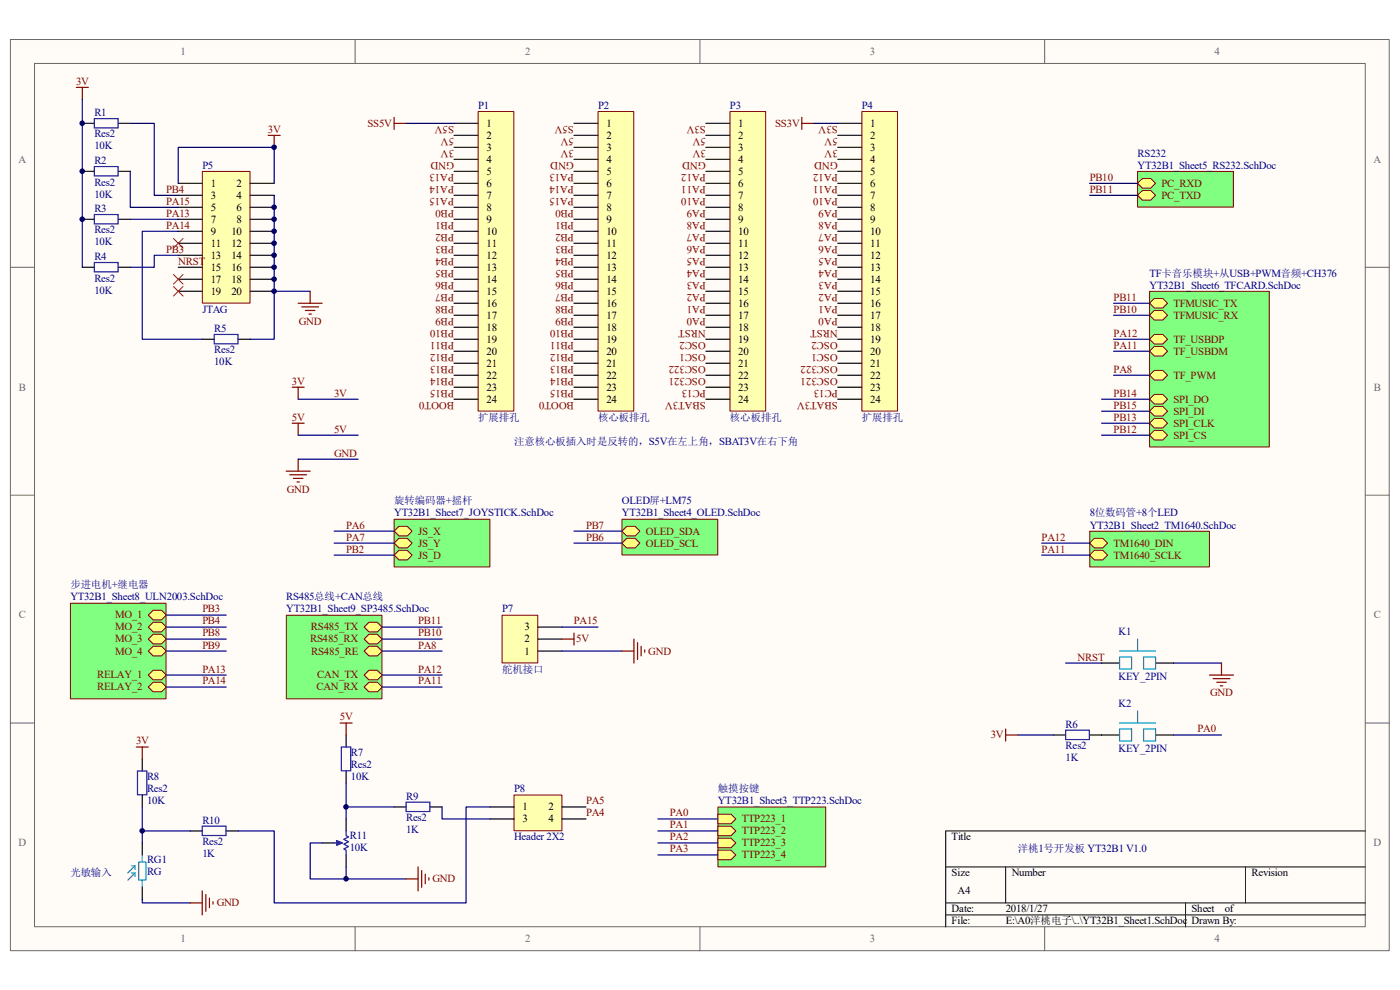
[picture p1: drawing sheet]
<svg xmlns="http://www.w3.org/2000/svg" width="297mm" height="210mm" viewBox="0 0 297 210" stroke-linecap="round" stroke-linejoin="round" font-family="sans-serif">
<path d="M2.2 8.4h292.5v193.3h-292.5z" fill="#fffcf8"/>
<path d="M2.2 8.4h292.5v193.3h-292.5z" fill="none" stroke="#696969" stroke-width=".21"/>
<path d="M7.4 13.5h282.2v183.1h-282.2z" fill="#fffcf8"/>
<g fill="none" stroke="#696969" stroke-width=".21">
<path d="M7.3 13.5h282.3v183.1h-282.3zM75.3 8.4v5.1M148.5 8.4v5.1M221.6 8.4v5.1M2.2 56.7h5.1M289.7 56.7h5.1M2.2 105h5.1M289.7 105h5.1M2.2 153.4h5.1M289.7 153.4h5.1M75.3 196.6v5.1M148.5 196.6v5.1"/>
<path d="M221.6 196.6v5.1"/>
</g>
<path d="M289.7 176.3h-89.1v20.3M200.6 183.9h89.1M200.6 191.5h89.1M200.6 194.1h89.1M213.4 183.9v7.6M251.5 191.5v5.1M264.2 183.9v7.6" fill="none" stroke="#000" stroke-width=".21"/>
<path d="M126.9 23.7h7.6v63.5h-7.6z" fill="#ffffb0"/>
<path d="M126.9 23.7h7.6v63.5h-7.6z" fill="none" stroke="#800000" stroke-width=".21"/>
<g fill="none" stroke="#000" stroke-width=".25">
<path d="M121.8 26.2h5.1M121.8 28.7h5.1M121.8 31.3h5.1M121.8 33.8h5.1M121.8 36.4h5.1M121.8 38.9h5.1M121.8 41.4h5.1M121.8 44h5.1M121.8 46.5h5.1M121.8 49.1h5.1M121.8 51.6h5.1M121.8 54.2h5.1"/>
<path d="M121.8 56.7h5.1M121.8 59.2h5.1M121.8 61.8h5.1M121.8 64.3h5.1M121.8 66.9h5.1M121.8 69.4h5.1M121.8 72h5.1M121.8 74.5h5.1M121.8 77.1h5.1M121.8 79.6h5.1M121.8 82.1h5.1M121.8 84.7h5.1"/>
</g>
<path d="M154.9 23.7h7.5v63.5h-7.5z" fill="#ffffb0"/>
<path d="M154.9 23.7h7.5v63.5h-7.5z" fill="none" stroke="#800000" stroke-width=".21"/>
<g fill="none" stroke="#000" stroke-width=".25">
<path d="M149.8 26.2h5M149.8 28.7h5M149.8 31.3h5M149.8 33.8h5M149.8 36.4h5M149.8 38.9h5M149.8 41.4h5M149.8 44h5M149.8 46.5h5M149.8 49.1h5M149.8 51.6h5M149.8 54.2h5"/>
<path d="M149.8 56.7h5M149.8 59.2h5M149.8 61.8h5M149.8 64.3h5M149.8 66.9h5M149.8 69.4h5M149.8 72h5M149.8 74.5h5M149.8 77.1h5M149.8 79.6h5M149.8 82.1h5M149.8 84.7h5"/>
</g>
<path d="M101.5 23.7h7.5v63.5h-7.5z" fill="#ffffb0"/>
<path d="M101.4 23.7h7.6v63.5h-7.6z" fill="none" stroke="#800000" stroke-width=".21"/>
<g fill="none" stroke="#000" stroke-width=".25">
<path d="M96.3 26.2h5.1M96.3 28.7h5.1M96.3 31.3h5.1M96.3 33.8h5.1M96.3 36.4h5.1M96.3 38.9h5.1M96.3 41.4h5.1M96.3 44h5.1M96.3 46.5h5.1M96.3 49.1h5.1M96.3 51.6h5.1M96.3 54.2h5.1"/>
<path d="M96.3 56.7h5.1M96.3 59.2h5.1M96.3 61.8h5.1M96.3 64.3h5.1M96.3 66.9h5.1M96.3 69.4h5.1M96.3 72h5.1M96.3 74.5h5.1M96.3 77.1h5.1M96.3 79.6h5.1M96.3 82.1h5.1M96.3 84.7h5.1"/>
</g>
<path d="M182.9 23.7h7.5v63.5h-7.5z" fill="#ffffb0"/>
<path d="M182.8 23.7h7.6v63.5h-7.6z" fill="none" stroke="#800000" stroke-width=".21"/>
<g fill="none" stroke="#000" stroke-width=".25">
<path d="M177.7 26.2h5.1M177.7 28.7h5.1M177.7 31.3h5.1M177.7 33.8h5.1M177.7 36.4h5.1M177.7 38.9h5.1M177.7 41.4h5.1M177.7 44h5.1M177.7 46.5h5.1M177.7 49.1h5.1M177.7 51.6h5.1M177.7 54.2h5.1"/>
<path d="M177.7 56.7h5.1M177.7 59.2h5.1M177.7 61.8h5.1M177.7 64.3h5.1M177.7 66.9h5.1M177.7 69.4h5.1M177.7 72h5.1M177.7 74.5h5.1M177.7 77.1h5.1M177.7 79.6h5.1M177.7 82.1h5.1M177.7 84.7h5.1"/>
</g>
<path d="M231.2 112.7h25.4v7.6h-25.4z" fill="#80ff80"/>
<path d="M231.2 112.7h25.4v7.6h-25.4z" fill="none" stroke="#800000" stroke-width=".21"/>
<g fill="#ffff80" stroke="#800000" stroke-width=".21">
<path d="M231.2 115.2l1-1h1.8l1 1-1 1h-1.8z" fill-rule="evenodd"/>
<path d="M232.2 116.7h1.8l1 1.1-1 1h-1.8l-1-1z" fill-rule="evenodd"/>
</g>
<path d="M132 110.2h20.3v7.5h-20.3z" fill="#80ff80"/>
<path d="M132 110.2h20.3v7.5h-20.3z" fill="none" stroke="#800000" stroke-width=".21"/>
<g fill="#ffff80" stroke="#800000" stroke-width=".21">
<path d="M133 111.7h1.7l1.1 1-1.1 1h-1.7l-1.1-1z" fill-rule="evenodd"/>
<path d="M131.9 115.2l1.1-1h1.7l1.1 1-1.1 1h-1.7z" fill-rule="evenodd"/>
</g>
<path d="M152.4 171.2h22.8v12.7h-22.8z" fill="#80ff80"/>
<path d="M152.3 171.2h22.9v12.7h-22.9z" fill="none" stroke="#800000" stroke-width=".21"/>
<g fill="#ffff80" stroke="#800000" stroke-width=".21">
<path d="M152.3 172.7h2.8l1 1-1 1.1h-2.8z" fill-rule="evenodd"/>
<path d="M152.3 175.3h2.8l1 1-1 1h-2.8z" fill-rule="evenodd"/>
<path d="M152.3 177.8h2.8l1 1-1 1h-2.8z" fill-rule="evenodd"/>
<path d="M152.3 180.3h2.8l1 1.1-1 1h-2.8z" fill-rule="evenodd"/>
</g>
<path d="M121.8 115.2h10.1M121.8 112.7h10.1M221 115.2h10.2M221 117.8h10.2M139.6 173.7h12.7M139.6 178.8h12.7M139.6 176.3h12.7M139.6 181.4h12.7" fill="none" stroke="#000080" stroke-width=".25"/>
<path d="M241.4 36.4h20.3v7.5h-20.3z" fill="#80ff80"/>
<path d="M241.3 36.4h20.4v7.5h-20.4z" fill="none" stroke="#800000" stroke-width=".21"/>
<g fill="#ffff80" stroke="#800000" stroke-width=".21">
<path d="M242.4 37.9h1.7l1.1 1-1.1 1h-1.7l-1.1-1z" fill-rule="evenodd"/>
<path d="M242.4 40.4h1.7l1.1 1-1.1 1.1h-1.7l-1.1-1.1z" fill-rule="evenodd"/>
</g>
<path d="M231.2 38.9h10.1M231.2 41.4h10.1M215.9 155.9h7.6M226.1 140.7h7.6M249 140.7h10.1M249 155.9h10.1" fill="none" stroke="#000080" stroke-width=".25"/>
<path d="M223.5 155.9h2.6M231.2 155.9h2.5" fill="none" stroke="#000" stroke-width=".25"/>
<path d="M226.1 154.9h5v2h-5z" fill="none" stroke="#00f" stroke-width=".25"/>
<path d="M43 36.4h10v27.9h-10z" fill="#ffffb0"/>
<path d="M42.9 36.4h10.1v27.9h-10.1z" fill="none" stroke="#800000" stroke-width=".21"/>
<g fill="none" stroke="#000" stroke-width=".25">
<path d="M17.5 26.2h2.5M17.5 36.4h2.5M25.1 26.2h2.5M25.1 36.4h2.5M37.8 38.9h5.1M53.1 38.9h5.1M17.5 46.5h2.5M17.5 56.7h2.5M25.1 46.5h2.5M25.1 56.7h2.5M37.8 41.4h5.1M37.8 44h5.1"/>
<path d="M37.8 46.5h5.1M37.8 49.1h5.1M37.8 51.6h5.1M37.8 54.2h5.1M37.8 56.7h5.1M37.8 59.2h5.1M53.1 41.4h5.1M53.1 44h5.1M53.1 46.5h5.1M53.1 49.1h5.1M53.1 51.6h5.1M53.1 54.2h5.1"/>
<path d="M53.1 56.7h5.1M53.1 59.2h5.1M37.8 61.8h5.1M42.9 72h2.6M50.5 72h2.6M53.1 61.8h5.1"/>
</g>
<path d="M27.6 26.2h5.1v15.2h5.1M27.6 36.4v7.6h10.2M37.8 38.9v-7.6h20.4v7.6M27.6 46.5h10.2M37.8 49.1h-7.6v22.9h12.7M37.8 54.2h-5.1v2.5h-5.1M58.2 41.4v20.4h7.6M58.2 61.8v10.2h-5.1" fill="none" stroke="#000080" stroke-width=".25"/>
<path d="M36.8 50.6l2 2M36.8 58.2l2 2.1M38.8 50.6l-2 2M38.8 58.2l-2 2.1M36.8 60.8l2 2M38.8 60.8l-2 2" fill="none" stroke="#f00" stroke-width=".21"/>
<path d="M20 25.2h5v1.9h-5zM20 35.3h5v2h-5zM20 45.5h5v2h-5zM20 55.7h5v2h-5zM45.5 71h5v1.9h-5z" fill="none" stroke="#00f" stroke-width=".25"/>
<path d="M243.9 61.8h25.4v33h-25.4z" fill="#80ff80"/>
<path d="M243.9 61.8h25.4v33h-25.4z" fill="none" stroke="#800000" stroke-width=".21"/>
<g fill="#ffff80" stroke="#800000" stroke-width=".21">
<path d="M243.9 64.3l1-1h1.8l1 1-1 1.1h-1.8z" fill-rule="evenodd"/>
<path d="M244.9 65.9h1.8l1 1-1 1h-1.8l-1-1z" fill-rule="evenodd"/>
<path d="M244.9 71h1.8l1 1-1 1h-1.8l-1-1z" fill-rule="evenodd"/>
<path d="M243.9 74.5l1-1h1.8l1 1-1 1h-1.8z" fill-rule="evenodd"/>
<path d="M244.9 78.6h1.8l1 1-1 1h-1.8l-1-1z" fill-rule="evenodd"/>
<path d="M244.9 83.7h1.8l1 1-1 1h-1.8l-1-1z" fill-rule="evenodd"/>
<path d="M244.9 88.8h1.8l1 1-1 1h-1.8l-1-1z" fill-rule="evenodd"/>
<path d="M243.9 92.3l1-1h1.8l1 1-1 1h-1.8z" fill-rule="evenodd"/>
<path d="M243.9 87.2l1-1h1.8l1 1-1 1.1h-1.8z" fill-rule="evenodd"/>
</g>
<path d="M236.2 64.3h7.7M236.2 66.9h7.7M236.2 72h7.7M236.2 74.5h7.7M236.2 79.6h7.7M233.7 84.7h10.2M233.7 87.2h10.2M233.7 89.8h10.2" fill="none" stroke="#000080" stroke-width=".25"/>
<path d="M83.7 110.2h20.2v10.1h-20.2z" fill="#80ff80"/>
<path d="M83.6 110.2h20.3v10.1h-20.3z" fill="none" stroke="#800000" stroke-width=".21"/>
<g fill="#ffff80" stroke="#800000" stroke-width=".21">
<path d="M83.6 112.7l1-1h1.8l1 1-1 1h-1.8z" fill-rule="evenodd"/>
<path d="M83.6 115.2l1-1h1.8l1 1-1 1h-1.8z" fill-rule="evenodd"/>
<path d="M84.6 116.7h1.8l1 1.1-1 1h-1.8l-1-1z" fill-rule="evenodd"/>
</g>
<path d="M70.9 115.2h12.7M70.9 117.8h12.7M70.9 112.7h12.7" fill="none" stroke="#000080" stroke-width=".25"/>
<path d="M15 128h20.2v20.3h-20.2z" fill="#80ff80"/>
<path d="M14.9 128h20.3v20.3h-20.3z" fill="none" stroke="#800000" stroke-width=".21"/>
<g fill="#ffff80" stroke="#800000" stroke-width=".21">
<path d="M32.5 129.5h1.8l1 1-1 1h-1.8l-1-1z" fill-rule="evenodd"/>
<path d="M31.5 133l1-1h1.8l1 1-1 1h-1.8z" fill-rule="evenodd"/>
<path d="M32.5 134.6h1.8l1 1-1 1h-1.8l-1-1z" fill-rule="evenodd"/>
<path d="M31.5 138.1l1-1h1.8l1 1-1 1h-1.8z" fill-rule="evenodd"/>
<path d="M31.5 143.2l1-1h1.8l1 1-1 1h-1.8z" fill-rule="evenodd"/>
<path d="M31.5 145.7l1-1h1.8l1 1-1 1.1h-1.8z" fill-rule="evenodd"/>
</g>
<path d="M35.3 130.5h12.7M35.3 135.6h12.7M35.3 138.1h12.7M35.3 133h12.7M35.3 143.2h12.7M35.3 145.7h12.7" fill="none" stroke="#000080" stroke-width=".25"/>
<path d="M60.8 130.6h20.2v17.7h-20.2z" fill="#80ff80"/>
<path d="M60.7 130.5h20.3v17.8h-20.3z" fill="none" stroke="#800000" stroke-width=".21"/>
<g fill="#ffff80" stroke="#800000" stroke-width=".21">
<path d="M77.2 133l1.1-1h1.7l1.1 1-1.1 1h-1.7z" fill-rule="evenodd"/>
<path d="M78.3 134.6h1.7l1.1 1-1.1 1h-1.7l-1.1-1z" fill-rule="evenodd"/>
<path d="M77.2 138.1l1.1-1h1.7l1.1 1-1.1 1h-1.7z" fill-rule="evenodd"/>
<path d="M77.2 143.2l1.1-1h1.7l1.1 1-1.1 1h-1.7z" fill-rule="evenodd"/>
<path d="M77.2 145.7l1.1-1h1.7l1.1 1-1.1 1.1h-1.7z" fill-rule="evenodd"/>
</g>
<path d="M81.1 135.6h12.7M81.1 138.1h12.7M81.1 133h12.7M81.1 143.2h12.7M81.1 145.7h12.7M30.2 171.2v7.6M30.2 176.3h10.2M68.3 178.8h-2.5v7.7h7.6M73.4 166.1v7.6M73.4 171.2h10.2M30.2 190.8v.7h10.2M73.4 183.9v2.6h12.8" fill="none" stroke="#000080" stroke-width=".25"/>
<path d="M27.9 183.7h.8l-1.6 1.5M27.9 185.2h.8v.7M28.7 185.2l-1.6 1.5M28.7 183.7v.7M30.2 186.7h.7v-3.8h-1.5v3.8h.8v1.5M30.2 181.4v1.5" fill="none" stroke="#009cca" stroke-width=".25"/>
<g fill="none" stroke="#000" stroke-width=".25">
<path d="M73.4 155.9v2.6M30.2 161v2.6M30.2 168.6v2.6M30.2 178.8v2.6M40.4 176.3h2.5M48 176.3h2.5M68.3 178.8h2.6M73.4 163.6v2.5M73.4 173.7v2.6M83.6 171.2h2.6M91.2 171.2h2.6M30.2 188.2v2.6"/>
<path d="M73.4 181.4v2.5"/>
</g>
<path d="M72.4 158.5h2v5h-2zM29.2 163.6h2v5h-2zM42.9 175.3h5v1.9h-5zM70.9 178.8h1.3M73.4 176.3v1l.5 .2-1 .6 1 .5-1 .5 1 .5-1 .5 .5 .2v1.1M86.2 170.2h5v2h-5z" fill="none" stroke="#00f" stroke-width=".25"/>
<path d="M71.4 178.3l1.3 .5-1.3 .5z" fill="#00f" stroke="#00f" stroke-width=".25"/>
<path d="M109.1 168.7h10.1v7.5h-10.1z" fill="#ffffb0"/>
<path d="M109.1 168.7h10.1v7.5h-10.1z" fill="none" stroke="#800000" stroke-width=".21"/>
<path d="M104 171.2h5M104 173.7h5M119.2 171.2h5.1M119.2 173.7h5.1" fill="none" stroke="#000" stroke-width=".25"/>
<path d="M233.7 92.3h10.2" fill="none" stroke="#000080" stroke-width=".25"/>
<path d="M106.6 130.6h7.5v10h-7.5z" fill="#ffffb0"/>
<path d="M106.5 130.5h7.6v10.1h-7.6z" fill="none" stroke="#800000" stroke-width=".21"/>
<path d="M114.1 138.1h5.1M114.1 135.6h5.1M114.1 133h5.1M233.7 140.7h3.8M233.7 155.9h3.8M245.2 140.7h3.8M245.2 155.9h3.8" fill="none" stroke="#000" stroke-width=".25"/>
<path d="M237.5 139.4h2.6v2.5h-2.6zM237.5 138.1h7.7M241.3 135.6v2.5M242.6 139.4h2.6v2.5h-2.6zM237.5 154.7h2.6v2.5h-2.6zM237.5 153.4h7.7M241.3 150.8v2.6M242.6 154.7h2.6v2.5h-2.6z" fill="none" stroke="#009cca" stroke-width=".25"/>
<g fill="none" stroke="#800000" stroke-width=".25">
<path d="M16.2 18.5h2.5M17.5 18.5v2.6M56.9 28.7h2.5M58.2 28.7v2.6M83.6 24.9v2.5M83.6 26.2h2.6M170.1 26.2h2.5M170.1 24.9v2.5M63.3 64.3h5M64 65.1h3.6M64.8 65.9h2M65.5 66.6h.6"/>
<path d="M65.8 61.8v2.5M60.7 100h5.1M62 82.1h2.5M62 89.8h2.5M63.3 82.1v2.6M63.3 89.8v2.5M63.3 97.4v2.6M61.5 100.7h3.5M62.2 101.5h2.1M63 102.2h.5M119.2 135.6h2.6M121.8 134.3v2.5"/>
<path d="M131.9 138.1h2.6M134.5 135.6v5.1M135.3 136.3v3.6M136 137.1v2M136.8 137.9v.5M28.9 158.5h2.6M30.2 158.5v2.5M72.2 153.4h2.5M73.4 153.4v2.5M213.4 154.7v2.5M213.4 155.9h2.5M256.6 143.2h5.1"/>
<path d="M257.4 144h3.5M258.1 144.7h2.1M258.9 145.5h.5M259.1 140.7v2.5M40.4 191.5h2.5M42.9 189v5.1M43.7 189.8v3.5M44.4 190.5v2.1M45.2 191.3v.5M86.2 186.5h2.5M88.7 183.9v5.1M89.5 184.7v3.5"/>
<path d="M90.2 185.4v2.1M91 186.2v.5"/>
</g>
<path d="M17.5 21.1v35.6M86.2 26.2h10.1M172.6 26.2h5.1M63.3 84.7h12.7M63.3 92.3h12.7M63.3 97.4h12.7M119.2 138.1h12.7M119.2 133h7.7M93.8 171.2v2.5h10.2M104 171.2h-5.1v20.3h-40.7v-15.2h-7.7" fill="none" stroke="#000080" stroke-width=".25"/>
<g fill="#000080" stroke="#000080" stroke-width=".21">
<circle cx="17.4" cy="46.5" r=".48"/>
<circle cx="17.4" cy="36.3" r=".48"/>
<circle cx="17.4" cy="26.1" r=".48"/>
<circle cx="30.2" cy="176.3" r=".48"/>
<circle cx="58.1" cy="61.8" r=".48"/>
<circle cx="58.1" cy="59.2" r=".48"/>
<circle cx="58.1" cy="56.7" r=".48"/>
<circle cx="58.1" cy="54.1" r=".48"/>
<circle cx="58.1" cy="51.6" r=".48"/>
<circle cx="58.1" cy="49" r=".48"/>
<circle cx="58.1" cy="46.5" r=".48"/>
<circle cx="58.1" cy="44" r=".48"/>
<circle cx="58.1" cy="31.2" r=".48"/>
<circle cx="73.4" cy="186.4" r=".48"/>
<circle cx="73.4" cy="171.2" r=".48"/>
</g>
<g font-size="2.3" fill="#696969">
<text x="38.3" y="11.6">1</text>
<text x="111.4" y="11.6">2</text>
<text x="184.5" y="11.6">3</text>
<text x="257.7" y="11.6">4</text>
<text x="3.9" y="34.5">A</text>
<text x="291.4" y="34.5">A</text>
<text x="4" y="82.8">B</text>
<text x="291.5" y="82.8">B</text>
<text x="4" y="131.2">C</text>
<text x="291.5" y="131.2">C</text>
<text x="3.9" y="179.5">D</text>
<text x="291.4" y="179.5">D</text>
<text x="38.3" y="199.9">1</text>
<text x="111.4" y="199.9">2</text>
<text x="184.5" y="199.9">3</text>
<text x="257.7" y="199.9">4</text>
</g>
<g font-size="2.3" fill="#800000">
<text x="16.1" y="18">3V</text>
<text x="56.9" y="28.2">3V</text>
<text x="78" y="26.9">SS5V</text>
<text x="96.4" y="26.7" transform="rotate(-180 96.4 26.7)">S5V</text>
<text x="96.4" y="29.3" transform="rotate(-180 96.4 29.3)">5V</text>
<text x="121.8" y="26.7" transform="rotate(-180 121.8 26.7)">S5V</text>
<text x="121.8" y="29.3" transform="rotate(-180 121.8 29.3)">5V</text>
<text x="149.7" y="26.7" transform="rotate(-180 149.7 26.7)">S3V</text>
<text x="149.7" y="29.3" transform="rotate(-180 149.7 29.3)">5V</text>
<text x="164.5" y="26.9">SS3V</text>
<text x="177.8" y="26.7" transform="rotate(-180 177.8 26.7)">S3V</text>
<text x="177.8" y="29.3" transform="rotate(-180 177.8 29.3)">5V</text>
<text x="96.4" y="34.3" transform="rotate(-180 96.4 34.3)">GND</text>
<text x="96.4" y="31.8" transform="rotate(-180 96.4 31.8)">3V</text>
<text x="121.8" y="34.3" transform="rotate(-180 121.8 34.3)">GND</text>
<text x="121.8" y="31.8" transform="rotate(-180 121.8 31.8)">3V</text>
<text x="149.7" y="34.3" transform="rotate(-180 149.7 34.3)">GND</text>
<text x="149.7" y="31.8" transform="rotate(-180 149.7 31.8)">3V</text>
<text x="177.8" y="34.3" transform="rotate(-180 177.8 34.3)">GND</text>
<text x="177.8" y="31.8" transform="rotate(-180 177.8 31.8)">3V</text>
<text x="35.3" y="40.9">PB4</text>
<text x="96.4" y="36.9" transform="rotate(-180 96.4 36.9)">PA13</text>
<text x="96.4" y="39.4" transform="rotate(-180 96.4 39.4)">PA14</text>
<text x="96.4" y="42" transform="rotate(-180 96.4 42)">PA15</text>
<text x="121.8" y="36.9" transform="rotate(-180 121.8 36.9)">PA13</text>
<text x="121.8" y="39.4" transform="rotate(-180 121.8 39.4)">PA14</text>
<text x="121.8" y="42" transform="rotate(-180 121.8 42)">PA15</text>
<text x="149.7" y="39.4" transform="rotate(-180 149.7 39.4)">PA11</text>
<text x="149.7" y="36.9" transform="rotate(-180 149.7 36.9)">PA12</text>
<text x="149.7" y="42" transform="rotate(-180 149.7 42)">PA10</text>
<text x="177.8" y="39.4" transform="rotate(-180 177.8 39.4)">PA11</text>
<text x="177.8" y="36.9" transform="rotate(-180 177.8 36.9)">PA12</text>
<text x="177.8" y="42" transform="rotate(-180 177.8 42)">PA10</text>
<text x="231.2" y="38.4">PB10</text>
<text x="231.2" y="40.9">PB11</text>
<text x="246.4" y="39.6">PC_RXD</text>
<text x="35.3" y="43.4">PA15</text>
<text x="35.3" y="46">PA13</text>
<text x="96.4" y="44.5" transform="rotate(-180 96.4 44.5)">PB0</text>
<text x="96.4" y="47" transform="rotate(-180 96.4 47)">PB1</text>
<text x="121.8" y="44.5" transform="rotate(-180 121.8 44.5)">PB0</text>
<text x="121.8" y="47" transform="rotate(-180 121.8 47)">PB1</text>
<text x="149.7" y="47" transform="rotate(-180 149.7 47)">PA8</text>
<text x="149.7" y="44.5" transform="rotate(-180 149.7 44.5)">PA9</text>
<text x="177.8" y="47" transform="rotate(-180 177.8 47)">PA8</text>
<text x="177.8" y="44.5" transform="rotate(-180 177.8 44.5)">PA9</text>
<text x="246.4" y="42.2">PC_TXD</text>
<text x="35.3" y="48.5">PA14</text>
<text x="35.3" y="53.6">PB3</text>
<text x="96.4" y="49.6" transform="rotate(-180 96.4 49.6)">PB2</text>
<text x="96.4" y="52.1" transform="rotate(-180 96.4 52.1)">PB3</text>
<text x="121.8" y="49.6" transform="rotate(-180 121.8 49.6)">PB2</text>
<text x="121.8" y="52.1" transform="rotate(-180 121.8 52.1)">PB3</text>
<text x="149.7" y="52.1" transform="rotate(-180 149.7 52.1)">PA6</text>
<text x="149.7" y="49.6" transform="rotate(-180 149.7 49.6)">PA7</text>
<text x="177.8" y="52.1" transform="rotate(-180 177.8 52.1)">PA6</text>
<text x="177.8" y="49.6" transform="rotate(-180 177.8 49.6)">PA7</text>
<text x="37.8" y="56.1">NRST</text>
<text x="96.4" y="59.8" transform="rotate(-180 96.4 59.8)">PB6</text>
<text x="96.4" y="54.7" transform="rotate(-180 96.4 54.7)">PB4</text>
<text x="96.4" y="57.2" transform="rotate(-180 96.4 57.2)">PB5</text>
<text x="121.8" y="59.8" transform="rotate(-180 121.8 59.8)">PB6</text>
<text x="121.8" y="54.7" transform="rotate(-180 121.8 54.7)">PB4</text>
<text x="121.8" y="57.2" transform="rotate(-180 121.8 57.2)">PB5</text>
<text x="149.7" y="59.8" transform="rotate(-180 149.7 59.8)">PA3</text>
<text x="149.7" y="57.2" transform="rotate(-180 149.7 57.2)">PA4</text>
<text x="149.7" y="54.7" transform="rotate(-180 149.7 54.7)">PA5</text>
<text x="177.8" y="59.8" transform="rotate(-180 177.8 59.8)">PA3</text>
<text x="177.8" y="57.2" transform="rotate(-180 177.8 57.2)">PA4</text>
<text x="177.8" y="54.7" transform="rotate(-180 177.8 54.7)">PA5</text>
<text x="96.4" y="62.3" transform="rotate(-180 96.4 62.3)">PB7</text>
<text x="96.4" y="64.9" transform="rotate(-180 96.4 64.9)">PB8</text>
<text x="121.8" y="62.3" transform="rotate(-180 121.8 62.3)">PB7</text>
<text x="121.8" y="64.9" transform="rotate(-180 121.8 64.9)">PB8</text>
<text x="149.7" y="62.3" transform="rotate(-180 149.7 62.3)">PA2</text>
<text x="149.7" y="64.9" transform="rotate(-180 149.7 64.9)">PA1</text>
<text x="177.8" y="62.3" transform="rotate(-180 177.8 62.3)">PA2</text>
<text x="177.8" y="64.9" transform="rotate(-180 177.8 64.9)">PA1</text>
<text x="236.3" y="63.8">PB11</text>
<text x="249" y="65.1">TFMUSIC_TX</text>
<text x="63.4" y="68.9">GND</text>
<text x="96.4" y="67.4" transform="rotate(-180 96.4 67.4)">PB9</text>
<text x="96.4" y="69.9" transform="rotate(-180 96.4 69.9)">PB10</text>
<text x="121.8" y="67.4" transform="rotate(-180 121.8 67.4)">PB9</text>
<text x="121.8" y="69.9" transform="rotate(-180 121.8 69.9)">PB10</text>
<text x="149.7" y="69.9" transform="rotate(-180 149.7 69.9)">NRST</text>
<text x="149.7" y="67.4" transform="rotate(-180 149.7 67.4)">PA0</text>
<text x="177.8" y="69.9" transform="rotate(-180 177.8 69.9)">NRST</text>
<text x="177.8" y="67.4" transform="rotate(-180 177.8 67.4)">PA0</text>
<text x="236.3" y="66.3">PB10</text>
<text x="236.3" y="71.4">PA12</text>
<text x="249" y="67.6">TFMUSIC_RX</text>
<text x="96.4" y="72.5" transform="rotate(-180 96.4 72.5)">PB11</text>
<text x="96.4" y="75" transform="rotate(-180 96.4 75)">PB12</text>
<text x="96.4" y="77.6" transform="rotate(-180 96.4 77.6)">PB13</text>
<text x="121.8" y="72.5" transform="rotate(-180 121.8 72.5)">PB11</text>
<text x="121.8" y="75" transform="rotate(-180 121.8 75)">PB12</text>
<text x="121.8" y="77.6" transform="rotate(-180 121.8 77.6)">PB13</text>
<text x="149.7" y="77.6" transform="rotate(-180 149.7 77.6)">OSC322</text>
<text x="149.7" y="75" transform="rotate(-180 149.7 75)">OSC1</text>
<text x="149.7" y="72.5" transform="rotate(-180 149.7 72.5)">OSC2</text>
<text x="177.8" y="77.6" transform="rotate(-180 177.8 77.6)">OSC322</text>
<text x="177.8" y="75" transform="rotate(-180 177.8 75)">OSC1</text>
<text x="177.8" y="72.5" transform="rotate(-180 177.8 72.5)">OSC2</text>
<text x="236.3" y="74">PA11</text>
<text x="249" y="72.7">TF_USBDP</text>
<text x="249" y="75.2">TF_USBDM</text>
<text x="61.9" y="81.6">3V</text>
<text x="96.4" y="80.1" transform="rotate(-180 96.4 80.1)">PB14</text>
<text x="96.4" y="82.7" transform="rotate(-180 96.4 82.7)">PB15</text>
<text x="121.8" y="80.1" transform="rotate(-180 121.8 80.1)">PB14</text>
<text x="121.8" y="82.7" transform="rotate(-180 121.8 82.7)">PB15</text>
<text x="149.7" y="82.7" transform="rotate(-180 149.7 82.7)">PC13</text>
<text x="149.7" y="80.1" transform="rotate(-180 149.7 80.1)">OSC321</text>
<text x="177.8" y="82.7" transform="rotate(-180 177.8 82.7)">PC13</text>
<text x="177.8" y="80.1" transform="rotate(-180 177.8 80.1)">OSC321</text>
<text x="236.3" y="79">PA8</text>
<text x="249" y="80.3">TF_PWM</text>
<text x="61.9" y="89.2">5V</text>
<text x="70.9" y="84.1">3V</text>
<text x="96.4" y="85.2" transform="rotate(-180 96.4 85.2)">BOOT0</text>
<text x="121.8" y="85.2" transform="rotate(-180 121.8 85.2)">BOOT0</text>
<text x="149.7" y="85.2" transform="rotate(-180 149.7 85.2)">SBAT3V</text>
<text x="177.8" y="85.2" transform="rotate(-180 177.8 85.2)">SBAT3V</text>
<text x="236.3" y="89.2">PB13</text>
<text x="236.3" y="84.1">PB14</text>
<text x="236.3" y="86.7">PB15</text>
<text x="249" y="85.4">SPI_DO</text>
<text x="249" y="88">SPI_DI</text>
<text x="70.9" y="91.8">5V</text>
<text x="236.3" y="91.8">PB12</text>
<text x="249" y="90.5">SPI_CLK</text>
<text x="249" y="93">SPI_CS</text>
<text x="70.9" y="96.9">GND</text>
<text x="60.8" y="104.5">GND</text>
<text x="73.4" y="112.1">PA6</text>
<text x="88.7" y="113.4">JS_X</text>
<text x="124.3" y="112.1">PB7</text>
<text x="137" y="113.4">OLED_SDA</text>
<text x="73.4" y="114.7">PA7</text>
<text x="73.4" y="117.2">PB2</text>
<text x="88.7" y="116">JS_Y</text>
<text x="88.7" y="118.5">JS_D</text>
<text x="124.3" y="114.7">PB6</text>
<text x="137" y="116">OLED_SCL</text>
<text x="221" y="117.2">PA11</text>
<text x="221" y="114.7">PA12</text>
<text x="236.3" y="116">TM1640_DIN</text>
<text x="236.3" y="118.5">TM1640_SCLK</text>
<text x="24.4" y="131.2">MO_1</text>
<text x="42.9" y="129.9">PB3</text>
<text x="24.4" y="133.7">MO_2</text>
<text x="24.4" y="136.3">MO_3</text>
<text x="42.9" y="132.5">PB4</text>
<text x="42.9" y="135">PB8</text>
<text x="42.9" y="137.6">PB9</text>
<text x="65.8" y="136.3">RS485_RX</text>
<text x="66" y="133.7">RS485_TX</text>
<text x="88.7" y="132.5">PB11</text>
<text x="88.7" y="135">PB10</text>
<text x="88.7" y="137.6">PA8</text>
<text x="121.8" y="132.5">PA15</text>
<text x="122.3" y="136.3">5V</text>
<text x="20.6" y="143.9">RELAY_1</text>
<text x="24.4" y="138.9">MO_4</text>
<text x="42.9" y="142.7">PA13</text>
<text x="66" y="138.9">RS485_RE</text>
<text x="67.3" y="143.9">CAN_TX</text>
<text x="88.7" y="142.7">PA12</text>
<text x="137.5" y="138.9">GND</text>
<text x="228.6" y="140.1">NRST</text>
<text x="20.6" y="146.5">RELAY_2</text>
<text x="42.9" y="145.2">PA14</text>
<text x="67.1" y="146.5">CAN_RX</text>
<text x="88.7" y="145.2">PA11</text>
<text x="256.7" y="147.7">GND</text>
<text x="72.1" y="152.8">5V</text>
<text x="254" y="155.4">PA0</text>
<text x="28.9" y="157.9">3V</text>
<text x="210.2" y="156.6">3V</text>
<text x="124.3" y="173.2">PA4</text>
<text x="124.3" y="170.6">PA5</text>
<text x="142.1" y="173.2">PA0</text>
<text x="142.1" y="178.3">PA2</text>
<text x="142.1" y="175.7">PA1</text>
<text x="157.4" y="174.5">TTP223_1</text>
<text x="157.4" y="177">TTP223_2</text>
<text x="157.4" y="179.5">TTP223_3</text>
<text x="142.1" y="180.8">PA3</text>
<text x="157.4" y="182.1">TTP223_4</text>
<text x="91.7" y="187.2">GND</text>
<text x="46" y="192.3">GND</text>
</g>
<g font-size="2.3" fill="#000080">
<text x="101.4" y="23.1">P1</text>
<text x="126.9" y="23.1">P2</text>
<text x="154.9" y="23.1">P3</text>
<text x="182.8" y="23.1">P4</text>
<text x="20" y="24.6">R1</text>
<text x="20" y="29.2">Res2</text>
<text x="20" y="31.7">10K</text>
<text x="20" y="34.8">R2</text>
<text x="42.9" y="35.8">P5</text>
<text x="241.3" y="33.3">RS232</text>
<text x="241.3" y="35.8">YT32B1_Sheet5_RS232.SchDoc</text>
<text x="20" y="41.9">10K</text>
<text x="20" y="39.4">Res2</text>
<text x="20" y="45">R3</text>
<text x="20" y="52.1">10K</text>
<text x="20" y="49.5">Res2</text>
<text x="20" y="55.1">R4</text>
<text x="20" y="59.7">Res2</text>
<text x="243.9" y="58.7">TF卡音乐模块+从USB+PWM音频+CH376</text>
<text x="20" y="62.3">10K</text>
<text x="243.9" y="61.3">YT32B1_Sheet6_TFCARD.SchDoc</text>
<text x="42.9" y="66.3">JTAG</text>
<text x="45.5" y="70.4">R5</text>
<text x="45.5" y="77.5">10K</text>
<text x="45.5" y="75">Res2</text>
<text x="132" y="107">OLED屏+LM75</text>
<text x="83.6" y="109.6">YT32B1_Sheet7_JOYSTICK.SchDoc</text>
<text x="132" y="109.6">YT32B1_Sheet4_OLED.SchDoc</text>
<text x="231.2" y="109.6">8位数码管+8个LED</text>
<text x="231.2" y="112.1">YT32B1_Sheet2_TM1640.SchDoc</text>
<text x="14.9" y="127.4">YT32B1_Sheet8_ULN2003.SchDoc</text>
<text x="60.7" y="127.4">RS485总线+CAN总线</text>
<text x="60.7" y="129.9">YT32B1_Sheet9_SP3485.SchDoc</text>
<text x="106.5" y="129.9">P7</text>
<text x="237.3" y="134.7">K1</text>
<text x="237.3" y="144.2">KEY_2PIN</text>
<text x="226.1" y="154.3">R6</text>
<text x="237.3" y="150">K2</text>
<text x="74.5" y="160.4">R7</text>
<text x="226.1" y="161.5">1K</text>
<text x="226.1" y="158.9">Res2</text>
<text x="237.3" y="159.4">KEY_2PIN</text>
<text x="31.2" y="165.6">R8</text>
<text x="74.5" y="165.6">10K</text>
<text x="74.5" y="163">Res2</text>
<text x="31.2" y="170.6">10K</text>
<text x="31.2" y="168.1">Res2</text>
<text x="86.1" y="169.6">R9</text>
<text x="109.1" y="168.1">P8</text>
<text x="152.3" y="170.6">YT32B1_Sheet3_TTP223.SchDoc</text>
<text x="42.9" y="174.7">R10</text>
<text x="42.9" y="179.3">Res2</text>
<text x="74.2" y="178">R11</text>
<text x="86.1" y="176.7">1K</text>
<text x="86.1" y="174.2">Res2</text>
<text x="109.1" y="178.3">Header 2X2</text>
<text x="31.2" y="183.1">RG1</text>
<text x="31.2" y="185.6">RG</text>
<text x="42.9" y="181.8">1K</text>
<text x="74.2" y="180.6">10K</text>
</g>
<g font-size="2.3">
<text x="103.2" y="26.9">1</text>
<text x="103.2" y="29.4">2</text>
<text x="128.7" y="26.9">1</text>
<text x="128.7" y="29.4">2</text>
<text x="156.6" y="26.9">1</text>
<text x="156.6" y="29.4">2</text>
<text x="184.6" y="26.9">1</text>
<text x="184.6" y="29.4">2</text>
<text x="103.2" y="32">3</text>
<text x="103.2" y="34.5">4</text>
<text x="128.7" y="32">3</text>
<text x="128.7" y="34.5">4</text>
<text x="156.6" y="32">3</text>
<text x="156.6" y="34.5">4</text>
<text x="184.6" y="32">3</text>
<text x="184.6" y="34.5">4</text>
<text x="44.7" y="39.6">1</text>
<text x="50.2" y="39.6">2</text>
<text x="103.2" y="37.1">5</text>
<text x="103.2" y="39.6">6</text>
<text x="128.7" y="37.1">5</text>
<text x="128.7" y="39.6">6</text>
<text x="156.6" y="37.1">5</text>
<text x="156.6" y="39.6">6</text>
<text x="184.6" y="37.1">5</text>
<text x="184.6" y="39.6">6</text>
<text x="44.7" y="42.2">3</text>
<text x="44.7" y="44.7">5</text>
<text x="44.7" y="47.2">7</text>
<text x="50.2" y="42.2">4</text>
<text x="50.2" y="44.7">6</text>
<text x="50.2" y="47.2">8</text>
<text x="103.2" y="42.2">7</text>
<text x="103.2" y="44.7">8</text>
<text x="103.2" y="47.2">9</text>
<text x="128.7" y="42.2">7</text>
<text x="128.7" y="44.7">8</text>
<text x="128.7" y="47.2">9</text>
<text x="156.6" y="42.2">7</text>
<text x="156.6" y="44.7">8</text>
<text x="156.6" y="47.2">9</text>
<text x="184.6" y="42.2">7</text>
<text x="184.6" y="44.7">8</text>
<text x="184.6" y="47.2">9</text>
<text x="44.7" y="49.8">9</text>
<text x="44.7" y="52.3">11</text>
<text x="49.1" y="49.8">10</text>
<text x="49.1" y="52.3">12</text>
<text x="103.2" y="49.8">10</text>
<text x="103.2" y="52.3">11</text>
<text x="128.7" y="49.8">10</text>
<text x="128.7" y="52.3">11</text>
<text x="156.6" y="49.8">10</text>
<text x="156.6" y="52.3">11</text>
<text x="184.6" y="49.8">10</text>
<text x="184.6" y="52.3">11</text>
<text x="44.7" y="54.9">13</text>
<text x="44.7" y="57.4">15</text>
<text x="44.7" y="60">17</text>
<text x="49.1" y="54.9">14</text>
<text x="49.1" y="57.4">16</text>
<text x="49.1" y="60">18</text>
<text x="103.2" y="54.9">12</text>
<text x="103.2" y="57.4">13</text>
<text x="103.2" y="60">14</text>
<text x="128.7" y="54.9">12</text>
<text x="128.7" y="57.4">13</text>
<text x="128.7" y="60">14</text>
<text x="156.6" y="54.9">12</text>
<text x="156.6" y="57.4">13</text>
<text x="156.6" y="60">14</text>
<text x="184.6" y="54.9">12</text>
<text x="184.6" y="57.4">13</text>
<text x="184.6" y="60">14</text>
<text x="44.7" y="62.5">19</text>
<text x="49.1" y="62.5">20</text>
<text x="103.2" y="62.5">15</text>
<text x="103.2" y="65.1">16</text>
<text x="128.7" y="62.5">15</text>
<text x="128.7" y="65.1">16</text>
<text x="156.6" y="62.5">15</text>
<text x="156.6" y="65.1">16</text>
<text x="184.6" y="62.5">15</text>
<text x="184.6" y="65.1">16</text>
<text x="103.2" y="67.6">17</text>
<text x="103.2" y="70.1">18</text>
<text x="128.7" y="67.6">17</text>
<text x="128.7" y="70.1">18</text>
<text x="156.6" y="67.6">17</text>
<text x="156.6" y="70.1">18</text>
<text x="184.6" y="67.6">17</text>
<text x="184.6" y="70.1">18</text>
<text x="103.2" y="72.7">19</text>
<text x="103.2" y="75.2">20</text>
<text x="103.2" y="77.8">21</text>
<text x="128.7" y="72.7">19</text>
<text x="128.7" y="75.2">20</text>
<text x="128.7" y="77.8">21</text>
<text x="156.6" y="72.7">19</text>
<text x="156.6" y="75.2">20</text>
<text x="156.6" y="77.8">21</text>
<text x="184.6" y="72.7">19</text>
<text x="184.6" y="75.2">20</text>
<text x="184.6" y="77.8">21</text>
<text x="103.2" y="80.3">22</text>
<text x="103.2" y="82.8">23</text>
<text x="128.7" y="80.3">22</text>
<text x="128.7" y="82.8">23</text>
<text x="156.6" y="80.3">22</text>
<text x="156.6" y="82.8">23</text>
<text x="184.6" y="80.3">22</text>
<text x="184.6" y="82.8">23</text>
<text x="103.2" y="85.4">24</text>
<text x="128.7" y="85.4">24</text>
<text x="156.6" y="85.4">24</text>
<text x="184.6" y="85.4">24</text>
<text x="111.3" y="136.3">2</text>
<text x="111.3" y="133.7">3</text>
<text x="111.3" y="138.9">1</text>
<text x="110.8" y="171.9">1</text>
<text x="116.3" y="171.9">2</text>
<text x="110.8" y="174.5">3</text>
<text x="116.3" y="174.5">4</text>
<text x="201.9" y="178.3">Title</text>
<text x="201.9" y="185.9">Size</text>
<text x="214.6" y="185.9">Number</text>
<text x="265.5" y="185.9">Revision</text>
<text x="203.2" y="189.7">A4</text>
<text x="201.9" y="193.5">Date:</text>
<text x="201.9" y="196.1">File:</text>
<text x="213.4" y="193.5">2018/1/27</text>
<text x="213.4" y="196.1">E:\A0洋桃电子\..\YT32B1_Sheet1.SchDoc Drawn By:</text>
<text x="252.8" y="193.5">Sheet</text>
<text x="259.8" y="193.5">of</text>
</g>
<g font-size="2.2" fill="#000080">
<text x="101.4" y="89.2">扩展排孔</text>
<text x="126.9" y="89.2">核心板排孔</text>
<text x="154.9" y="89.2">核心板排孔</text>
<text x="182.8" y="89.2">扩展排孔</text>
<text x="109.1" y="94.3">注意核心板插入时是反转的，S5V在左上角，SBAT3V在右下角</text>
<text x="83.6" y="107">旋转编码器+摇杆</text>
<text x="14.9" y="124.8">步进电机+继电器</text>
<text x="106.5" y="142.7">舵机接口</text>
<text x="152.3" y="168.1">触摸按键</text>
<text x="14.9" y="185.9">光敏输入</text>
<text x="215.9" y="180.8">洋桃1号开发板 YT32B1 V1.0</text>
</g>
</svg>
